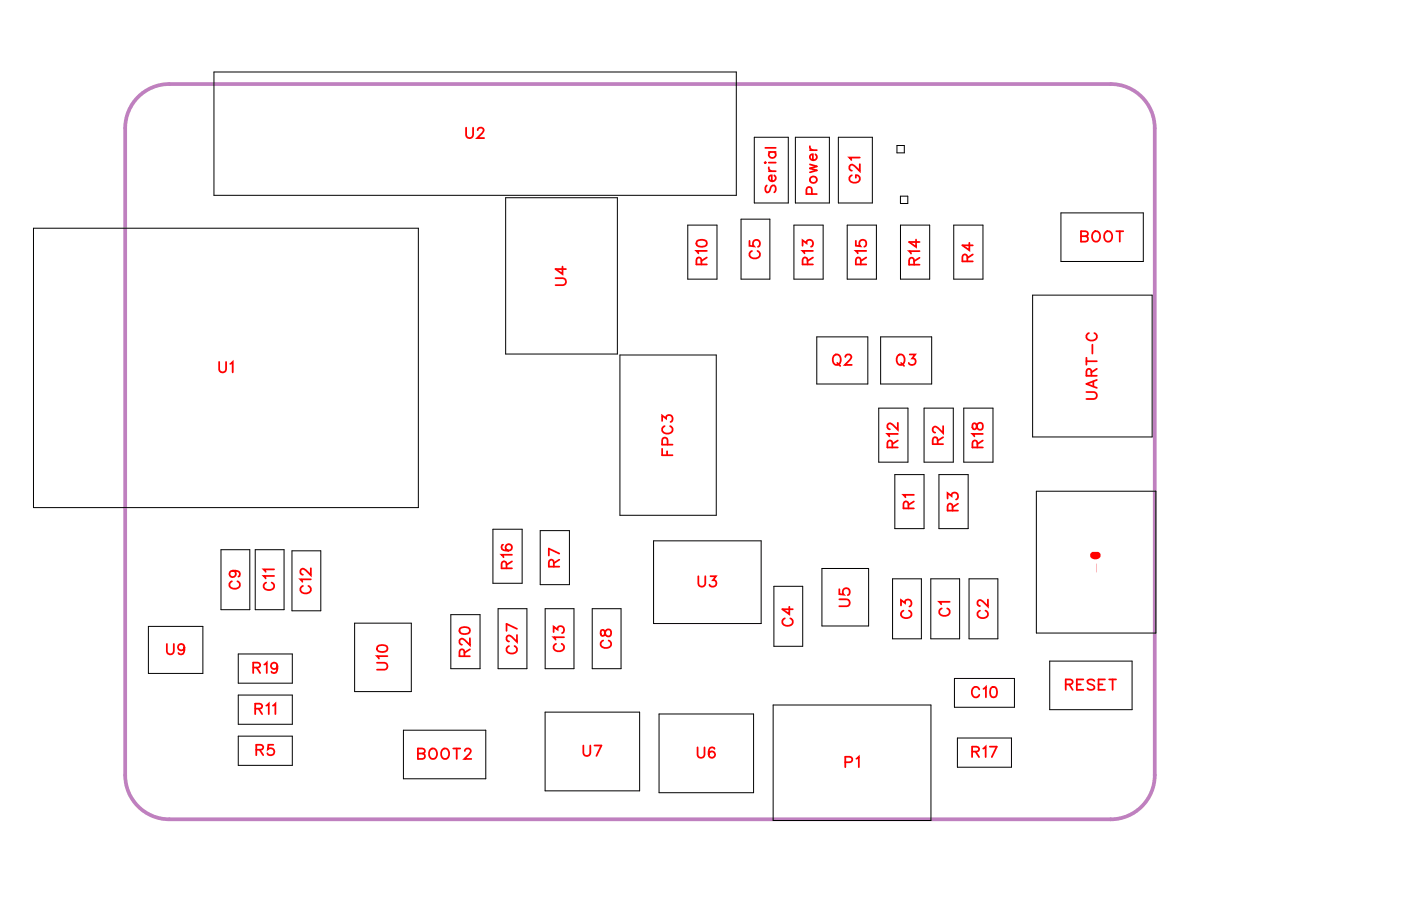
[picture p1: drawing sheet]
<svg xmlns="http://www.w3.org/2000/svg" width="95mm" height="62mm" viewBox="0 0 95 62" stroke-linecap="round" stroke-linejoin="round" font-family="sans-serif">
<path d="M11.5 5.7a3 3 0 0 0-3 3v44a3 3 0 0 0 3 3h64a3 3 0 0 0 3-3v-44a3 3 0 0 0-3-3h-64" fill="none" stroke="#bf80bf" stroke-width=".25"/>
<g fill="none" stroke="#000" stroke-width=".07">
<path d="M2.3 15.5h26.1v19h-26.1zM14.5 4.9h35.6v8.4h-35.6zM34.4 13.4h7.6v10.7h-7.6zM46.8 15.3h1.9v3.7h-1.9zM50.4 14.9h1.9v4.1h-1.9zM51.3 9.3h2.3v4.5h-2.3zM54 15.3h2v3.7h-2zM54.1 9.3h2.3v4.5h-2.3zM57 9.3h2.3v4.5h-2.3zM57.6 15.3h2v3.7h-2zM61 9.9h.5v.5h-.5zM61.2 13.3h.5v.5h-.5z"/>
<path d="M61.2 15.3h2v3.7h-2zM64.8 15.3h2v3.7h-2zM72.1 14.5h5.6v3.3h-5.6zM15 37.4h2v4.1h-2zM17.4 37.4h1.9v4.1h-1.9zM19.9 37.5h1.9v4h-1.9zM33.5 36h2v3.7h-2zM36.7 36.1h2v3.7h-2zM42.1 24.1h6.6v10.9h-6.6zM44.4 36.8h7.4v5.6h-7.4zM52.6 39.9h2v4.1h-2zM55.5 22.9h3.5v3.2h-3.5z"/>
<path d="M55.9 38.7h3.2v3.9h-3.2zM59.7 27.8h2v3.6h-2zM59.9 22.9h3.4v3.2h-3.4zM60.7 39.4h1.9v4h-1.9zM60.8 32.3h2v3.6h-2zM62.8 27.8h2v3.6h-2zM63.3 39.4h1.9v4h-1.9zM63.8 32.3h2v3.6h-2zM65.5 27.8h2v3.6h-2zM65.9 39.4h1.9v4h-1.9zM70.2 20.1h8.1v9.6h-8.1zM70.5 33.4h8.1v9.7h-8.1z"/>
<path d="M10.1 42.6h3.7v3.2h-3.7zM16.2 44.5h3.7v2h-3.7zM16.2 47.3h3.7v2h-3.7zM16.2 50.1h3.7v1.9h-3.7zM24.1 42.4h3.9v4.6h-3.9zM27.4 49.7h5.6v3.3h-5.6zM30.7 41.8h1.9v3.7h-1.9zM33.9 41.4h1.9v4.1h-1.9zM37.1 48.4h6.4v5.4h-6.4zM37.1 41.4h1.9v4.1h-1.9zM40.3 41.4h1.9v4.1h-1.9zM44.8 48.6h6.4v5.3h-6.4z"/>
<path d="M52.6 47.9h10.7v7.9h-10.7zM64.9 46.1h4.1v2h-4.1zM65.1 50.2h3.7v2h-3.7zM71.4 45h5.6v3.3h-5.6z"/>
</g>
<g fill="none" stroke="#f00" stroke-width=".12">
<path d="M31.7 8.7v.5l.2 .2 .2-.1 .1-.6M32.5 8.9l.1-.2h.2l.1 .1-.1 .3-.4 .3h.5M37.8 18.9h.5l.2 .2-.1 .3h-.6M38.2 18.1v.5l-.4-.3h.7M55.1 9.9v.2l.2 .1M55.1 11.2l.4 .1-.4 .2 .4 .1-.4 .1M55.1 10.2h.4M55.2 13.2v-.4h-.3l-.1 .4h.7M55.4 10.5a.22 .22 0 0 1 .1 .3 .22 .22 0 0 1-.4 0 .22 .22 0 0 1 .1-.3h.1v.4M73.5 16.1h.4l.1 .2-.2 .1h-.3v-.7l.4 .1 .1 .1-.2 .2M74.4 15.8a.33 .33 0 0 1 .4 .3 .33 .33 0 0 1-.4 .3l-.1-.2zM75.1 15.8h.1a.33 .33 0 0 1 .4 .3 .33 .33 0 0 1-.4 .3l-.1-.2z"/>
<path d="M75.9 15.7h.5M76.1 15.7v.7M14.9 24.6v.5l.2 .2 .2-.1 .1-.6M15.7 24.7l.1-.1v.7M47.5 39.2v.5l.2 .2 .2-.1 .1-.6M48.3 39.2h.4l-.2 .3a.24 .24 0 0 1 .1 .3 .24 .24 0 0 1-.4 0M56.7 24.2l.1-.1a.33 .33 0 0 1 .4 .4 .33 .33 0 0 1-.4 .3l-.2-.3zM56.9 24.7l.2 .2M57.5 24.3l.1-.2h.1l.2 .1-.1 .3-.4 .3h.5M61 24.2l.1-.1a.33 .33 0 0 1 .4 .4 .33 .33 0 0 1-.4 .3l-.1-.3zM61.3 24.7l.2 .2M61.9 24.1h.3l-.2 .3a.24 .24 0 0 1 .2 .4 .24 .24 0 0 1-.4-.1"/>
<path d="M57.1 40.8h.5l.2 .2-.1 .2h-.6M57.1 40.1v.3h.3a.25 .25 0 0 1 0-.3 .25 .25 0 0 1 .3 0 .25 .25 0 0 1-.1 .4M72.5 46.5h.4v-.2l-.1-.1h-.3v.7M72.7 46.5l.2 .4M73.2 46.5h.3M73.7 46.2h-.5v.7h.5M74.4 46.3l-.2-.1-.3 .1 .1 .2 .4 .2v.1l-.2 .1-.3-.1M74.7 46.5h.3M75.1 46.2h-.4v.7h.4M75.4 46.2h.5M75.6 46.2v.7"/>
<circle cx="55.3" cy="12.2" r=".23"/>
</g>
<path d="M74.2 37.6a.33 .33 0 0 0 .3 .4 .33 .33 0 0 0 .3-.4l-.1-.1zM74.5 38.3v.6z" fill="#f00"/>
<g fill="none" stroke="#f00" stroke-width=".12">
<path d="M47.4 16.4l.3-.1a.3 .3 0 0 1 .4 .3 .38 .38 0 0 1-.4 .2 .38 .38 0 0 1-.4-.3zM47.7 18v-.4l-.2-.1-.2 .2v.3h.8M48.1 17.1h-.8l.2 .1M48.1 17.5l-.4 .2M51 16.4v.3l.3 .1a.25 .25 0 0 1 0-.4 .25 .25 0 0 1 .3 0 .25 .25 0 0 1-.1 .4M51.1 17.1a.26 .26 0 0 0-.1 .3 .26 .26 0 0 0 .2 .2h.2a.26 .26 0 0 0 .3-.2 .26 .26 0 0 0-.2-.3M52 11v.1zM52 10.1h.7M52.1 12.6l-.1 .2 .1 .3 .2-.1 .2-.4h.1l.1 .2-.1 .3M52.3 11.4v.1l.2 .1M52.3 11.6h.4M52.3 11.1h.4"/>
<path d="M52.3 10.3h.4M52.4 10.3a.23 .23 0 0 0-.1 .4 .23 .23 0 0 0 .4 0 .23 .23 0 0 0-.1-.4M52.6 11.9a.22 .22 0 0 1 .1 .4 .22 .22 0 0 1-.3 0 .22 .22 0 0 1 0-.4h.1v.4M54.6 16.7v-.4l.2 .2a.24 .24 0 0 1 .4-.1 .24 .24 0 0 1-.1 .4M54.9 18v-.4l-.2-.1-.1 .2v.3h.7M55.3 17.1h-.7l.1 .1M55.3 17.5l-.4 .2M57.9 11.9a.26 .26 0 0 0-.2 .3 .26 .26 0 0 0 .3 .2h.2a.25 .25 0 0 0 .3-.2 .25 .25 0 0 0-.3-.3v.2M58.2 16.4v.3h.3a.25 .25 0 0 1 0-.3 .25 .25 0 0 1 .4 0 .25 .25 0 0 1-.1 .4M58.5 11.2v.4l-.4-.3-.2-.1-.2 .1v.2l.2 .1M58.5 10.7h-.8l.2 .2M58.5 18v-.4l-.2-.1-.1 .2v.3h.7"/>
<path d="M58.9 17.1h-.7l.1 .1M58.9 17.5l-.4 .2M62.1 18v-.4l-.2-.1-.1 .2v.3h.7M62.3 16.3v.5l-.5-.3h.7M62.5 17.1h-.7l.1 .1M62.5 17.5l-.4 .3M65.8 17.8l-.1-.4-.1-.1-.2 .2v.3h.7M65.9 16.5v.5l-.5-.3h.7M66.1 17.3l-.3 .2M15.8 39.5a.26 .26 0 0 0-.2 .3 .26 .26 0 0 0 .3 .2h.1a.26 .26 0 0 0 .3-.2 .26 .26 0 0 0-.2-.3M15.8 38.8a.22 .22 0 0 1 .2 .3 .22 .22 0 0 1-.3 .1 .22 .22 0 0 1 0-.4h.1a.34 .34 0 0 1 .5 .3l-.1 .1M18.1 39.6a.26 .26 0 0 0-.2 .3 .26 .26 0 0 0 .3 .2h.2a.26 .26 0 0 0 .2-.2 .26 .26 0 0 0-.1-.3"/>
<path d="M18.6 39.2h-.7l.2 .1M18.6 38.7h-.7l.2 .2M20.6 39.8a.26 .26 0 0 0-.2 .3 .26 .26 0 0 0 .3 .3h.2a.26 .26 0 0 0 .2-.3 .26 .26 0 0 0-.1-.3M21.1 39.4h-.7l.2 .2M21.1 38.6v.5l-.3-.3-.2-.1-.2 .1v.1l.2 .2M34.2 37l-.1 .1a.35 .35 0 0 0 .3 .4 .35 .35 0 0 0 .4-.3 .22 .22 0 0 0-.2-.2 .22 .22 0 0 0-.2 .2 .22 .22 0 0 0 .2 .2M34.4 38.6v-.4h-.2l-.1 .1v.3h.7M34.8 37.7h-.7l.1 .2M34.8 38.2l-.4 .2M37.7 38.5l-.1-.4h-.1l-.2 .1v.3h.7M38 38.1l-.3 .2M38 37.6l-.7-.3v.5"/>
<path d="M45 28.6v-.3l.3 .2a.24 .24 0 0 1 .4-.2 .24 .24 0 0 1-.1 .4M45 30.5v.5h.7M45.2 29a.26 .26 0 0 0-.2 .3 .26 .26 0 0 0 .3 .2h.2a.26 .26 0 0 0 .2-.2 .26 .26 0 0 0-.1-.3M45.4 30.7v.3M45.4 30.2v-.4h-.3l-.1 .4h.7M60.7 30.4l-.1-.4h-.1l-.2 .1v.3h.7M61 29.5h-.7l.2 .2M61 28.8v.4l-.3-.3-.2-.1-.2 .1v.2l.2 .1M61 30l-.3 .2M61.8 34.6l-.1-.4-.1-.1-.2 .2v.3h.7M62.1 33.7h-.7l.2 .1M62.1 34.1l-.3 .2"/>
<path d="M63.8 30.2l-.1-.4-.2-.1-.1 .2v.3h.7M64.1 29v.5l-.3-.4-.3-.1-.1 .1v.2l.2 .1M64.1 29.7l-.3 .3M64.4 33.9v-.4l.3 .2a.24 .24 0 0 1 .4-.1 .24 .24 0 0 1-.1 .4M64.8 34.7l-.1-.4h-.1l-.2 .1v.3h.7M65.1 34.3l-.3 .2M66.1 28.8v.4h.2l.3-.4a.24 .24 0 0 1 .2 .2 .24 .24 0 0 1-.2 .2l-.1-.1-.1-.3zM66.5 30.4l-.1-.4h-.2l-.1 .1v.3h.7M66.8 29.5h-.7l.1 .2M66.8 30l-.3 .2M73.9 26.7h.5l.2 .2-.1 .2h-.6M73.9 24.6h.7"/>
<path d="M73.9 24.3v.5M74 22.7a.26 .26 0 0 0-.1 .2 .26 .26 0 0 0 .2 .3h.2a.26 .26 0 0 0 .3-.3 .26 .26 0 0 0-.2-.2M74.2 25.6v-.4l-.3-.1v.5h.7M74.3 23.4v.6M74.3 25.9v.4M74.6 25.8l-.7 .3 .7 .3M74.6 25.1l-.4 .2M11.3 43.8v.5l.2 .2 .3-.1v-.6M12.5 44a.22 .22 0 0 1-.3 .2 .22 .22 0 0 1-.1-.3 .22 .22 0 0 1 .4 0v.1a.34 .34 0 0 1-.2 .5l-.2-.1M17.2 45.4h.4l.1-.2-.2-.1h-.3v.7M17.4 48.2h.4v-.2l-.1-.1h-.3v.7M17.4 51h.4l.1-.2-.2-.2h-.3v.8"/>
<path d="M17.5 45.4l.2 .4M17.6 48.2l.2 .4M17.7 51l.2 .4M18 45.2l.1-.1v.7M18.1 48l.2-.1v.7M18.6 48l.1-.1v.7M18.6 50.6h-.4v.4a.25 .25 0 0 1 .4-.1 .25 .25 0 0 1-.1 .4 .25 .25 0 0 1-.3-.1M18.9 45.3a.22 .22 0 0 1-.3 .2 .22 .22 0 0 1-.1-.4 .22 .22 0 0 1 .3 .1l.1 .1a.34 .34 0 0 1-.3 .5l-.1-.1M25.6 45.1h.5l.2 .2-.1 .2h-.6M25.7 44l.2-.1a.3 .3 0 0 1 .4 .2 .38 .38 0 0 1-.3 .2 .38 .38 0 0 1-.4-.2zM26.3 44.6h-.7l.2 .2M28.4 51.2l.5 .1v.2l-.2 .1h-.3v-.7l.5 .1v.1l-.2 .1"/>
<path d="M29.2 51l.1-.1a.33 .33 0 0 1 .4 .4 .33 .33 0 0 1-.4 .3l-.1-.3zM30.1 51v-.1a.33 .33 0 0 1 .4 .4 .33 .33 0 0 1-.4 .3l-.1-.3zM30.8 50.9h.5M31.1 50.9v.7M31.3 42.7l.2-.1a.3 .3 0 0 1 .4 .3 .38 .38 0 0 1-.3 .2 .38 .38 0 0 1-.4-.3zM31.6 44.6l-.1-.4h-.1l-.2 .1v.3h.7M31.6 51.1l.1-.2h.2l.1 .1-.1 .3-.3 .3h.4M31.9 43.4v.5l-.3-.4-.2-.1-.2 .2v.1l.2 .1M31.9 44.2l-.3 .2M34.6 43.9a.26 .26 0 0 0-.2 .3 .26 .26 0 0 0 .3 .2h.2a.26 .26 0 0 0 .2-.2 .26 .26 0 0 0-.1-.3M35.1 43.2v.5l-.3-.4-.2-.1-.2 .1v.2l.2 .1M35.1 42.8l-.7-.4v.5"/>
<path d="M37.6 43v-.4l.3 .2a.24 .24 0 0 1 .4-.2 .25 .25 0 0 1-.1 .5M37.8 43.8a.26 .26 0 0 0-.2 .3 .26 .26 0 0 0 .3 .2h.2a.26 .26 0 0 0 .2-.2 .26 .26 0 0 0-.1-.3M38.3 43.3h-.7l.2 .2M39.7 50.7v.5l.2 .2 .2-.1v-.6M40.4 50.7h.5l-.3 .7M40.9 42.9v.3h.1l.3-.4a.24 .24 0 0 1 .3 .2 .24 .24 0 0 1-.3 .3l-.1-.1-.1-.3zM41 43.6a.26 .26 0 0 0-.2 .3 .26 .26 0 0 0 .3 .2h.2a.26 .26 0 0 0 .2-.2 .26 .26 0 0 0-.1-.3M47.4 50.8v.5l.2 .2 .3-.1v-.6M48.6 50.9a.35 .35 0 0 0-.5 .2 .35 .35 0 0 0 .3 .4 .22 .22 0 0 0 .2-.2 .22 .22 0 0 0-.2-.2 .22 .22 0 0 0-.2 .2M53.4 42.1a.26 .26 0 0 0-.2 .2 .26 .26 0 0 0 .3 .3h.1a.26 .26 0 0 0 .3-.3 .26 .26 0 0 0-.2-.2M53.7 41.3v.5l-.5-.4h.7M57.5 51.8h.4v-.3h-.4v.7"/>
<path d="M58.2 51.6l.2-.1v.7M61.3 41.2v-.4l.2 .2a.24 .24 0 0 1 .4-.2 .24 .24 0 0 1-.1 .4M61.4 41.5a.26 .26 0 0 0-.1 .3 .26 .26 0 0 0 .2 .2h.2a.26 .26 0 0 0 .3-.2 .26 .26 0 0 0-.2-.3M64 41.4a.26 .26 0 0 0-.1 .3 .26 .26 0 0 0 .2 .2h.2a.26 .26 0 0 0 .3-.2 .26 .26 0 0 0-.2-.3M64.6 40.9h-.7l.1 .2M66.1 51.1h.4l.1-.2-.2-.1h-.3v.7M66.3 51.1l.3 .4M66.6 46.9a.26 .26 0 0 0-.3-.2 .26 .26 0 0 0-.2 .3v.2a.26 .26 0 0 0 .2 .2 .26 .26 0 0 0 .3-.1M66.6 41.5a.26 .26 0 0 0-.1 .3 .26 .26 0 0 0 .2 .2h.2a.26 .26 0 0 0 .3-.2 .26 .26 0 0 0-.2-.3M66.8 50.9l.2-.1v.7M66.9 46.8l.1-.1v.7M67.2 40.8v.4l-.4-.3-.2-.1-.1 .1v.2l.1 .1"/>
<path d="M67.3 50.8h.5l-.4 .7M67.4 46.7h.1a.37 .37 0 0 1 .3 .4 .37 .37 0 0 1-.3 .3 .45 .45 0 0 1-.1-.7z"/>
</g>
<g font-size="1.2" fill="#fff">
<text x="31.6" y="9.7">U2</text>
<text x="52" y="17.6" transform="rotate(-90 52 17.6)">C5</text>
<text x="53" y="13.1" transform="rotate(-90 53 13.1)">Serial</text>
<text x="55.8" y="13.3" transform="rotate(-90 55.8 13.3)">Power</text>
<text x="58.8" y="12.5" transform="rotate(-90 58.8 12.5)">G21</text>
<text x="66.4" y="17.8" transform="rotate(-90 66.4 17.8)">R4</text>
<text x="73.4" y="16.7">BOOT</text>
<text x="38.8" y="19.5" transform="rotate(-90 38.8 19.5)">U4</text>
<text x="48.4" y="18" transform="rotate(-90 48.4 18)">R10</text>
<text x="55.6" y="18" transform="rotate(-90 55.6 18)">R13</text>
<text x="59.2" y="18" transform="rotate(-90 59.2 18)">R15</text>
<text x="62.8" y="18.1" transform="rotate(-90 62.8 18.1)">R14</text>
<text x="14.8" y="25.6">U1</text>
<text x="56.6" y="25.1">Q2</text>
<text x="60.9" y="25.1">Q3</text>
<text x="74.9" y="27.2" transform="rotate(-90 74.9 27.2)">UART-C</text>
<text x="46" y="31" transform="rotate(-90 46 31)">FPC3</text>
<text x="61.3" y="30.5" transform="rotate(-90 61.3 30.5)">R12</text>
<text x="62.4" y="34.6" transform="rotate(-90 62.4 34.6)">R1</text>
<text x="64.4" y="30.3" transform="rotate(-90 64.4 30.3)">R2</text>
<text x="65.4" y="34.8" transform="rotate(-90 65.4 34.8)">R3</text>
<text x="67.1" y="30.5" transform="rotate(-90 67.1 30.5)">R18</text>
<text x="16.6" y="40.1" transform="rotate(-90 16.6 40.1)">C9</text>
<text x="18.9" y="40.2" transform="rotate(-90 18.9 40.2)">C11</text>
<text x="21.4" y="40.4" transform="rotate(-90 21.4 40.4)">C12</text>
<text x="35.1" y="38.7" transform="rotate(-90 35.1 38.7)">R16</text>
<text x="38.3" y="38.6" transform="rotate(-90 38.3 38.6)">R7</text>
<text x="47.4" y="40.2">U3</text>
<text x="58.1" y="41.3" transform="rotate(-90 58.1 41.3)">U5</text>
<text x="64.9" y="41.9" transform="rotate(-90 64.9 41.9)">C1</text>
<text x="75.1" y="39" transform="rotate(-90 75.1 39)">引脚-C</text>
<text x="11.3" y="44.8">U9</text>
<text x="17.2" y="46.1">R19</text>
<text x="26.6" y="45.6" transform="rotate(-90 26.6 45.6)">U10</text>
<text x="32.2" y="44.7" transform="rotate(-90 32.2 44.7)">R20</text>
<text x="35.4" y="44.5" transform="rotate(-90 35.4 44.5)">C27</text>
<text x="38.6" y="44.4" transform="rotate(-90 38.6 44.4)">C13</text>
<text x="41.8" y="44.1" transform="rotate(-90 41.8 44.1)">C8</text>
<text x="54.2" y="42.6" transform="rotate(-90 54.2 42.6)">C4</text>
<text x="62.3" y="42.1" transform="rotate(-90 62.3 42.1)">C3</text>
<text x="66" y="47.7">C10</text>
<text x="67.5" y="42.1" transform="rotate(-90 67.5 42.1)">C2</text>
<text x="72.4" y="47.2">RESET</text>
<text x="17.3" y="48.9">R11</text>
<text x="17.4" y="51.7">R5</text>
<text x="28.4" y="51.9">BOOT2</text>
<text x="39.6" y="51.7">U7</text>
<text x="47.4" y="51.8">U6</text>
<text x="57.4" y="52.5">P1</text>
<text x="66" y="51.8">R17</text>
</g>
<g font-size=".6" fill="#fff">
<text x="61.2" y="10.4">马达地线</text>
<text x="61.5" y="13.9">马达</text>
</g>
</svg>
